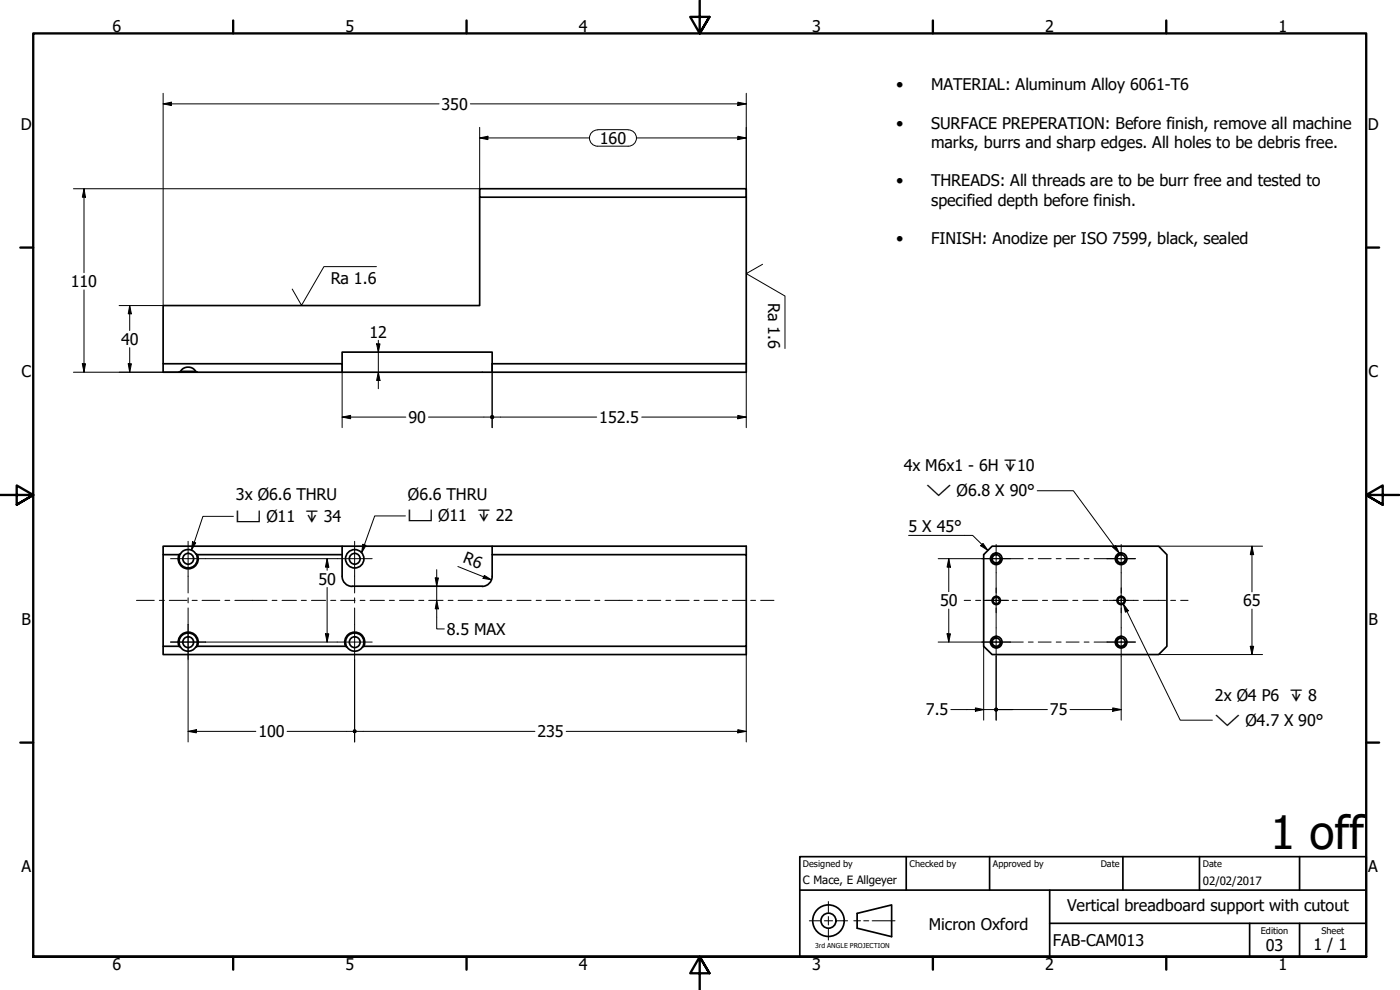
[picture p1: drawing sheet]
<svg xmlns="http://www.w3.org/2000/svg" width="420mm" height="297mm" viewBox="0 0 420 297" stroke-linecap="round" stroke-linejoin="round" font-family="sans-serif">
<!-- layer: Visible (ISO) -->
<g fill="none" stroke="#000" stroke-width=".51">
<path d="M144 56.6h80v2.6h-80zM144 59.2v32.5h-95v17.4M224 59.2v49.9h-76.3v-3.5h-45v3.5M53.7 111.7h-4.7v-2.6h53.7v2.6M53.7 111.7l.5-.3a2.67 2.67 0 0 1 4.5 0l.5 .3M53.7 111.7h49M54.2 111.4h4.5M147.7 109.1v2.6M224 109.1v2.6h-121.3M49 166.4v27.5h4.7M53.7 166.4h-4.7v-2.5h53.7v2.5M53.7 166.4l.5-.2a2.67 2.67 0 0 1 4.5 0l.5 .2"/>
<path d="M53.7 166.4a3 3 0 0 0 2.8 4.3 3 3 0 0 0 2.7-4.3M54.2 166.2a2.76 2.76 0 0 0 2.3 4.2 2.76 2.76 0 0 0 2.3-4.2M59.2 166.4h43.5M102.7 172.9a3 3 0 0 0 3 3M102.7 163.9h121.3v2.5M102.7 166.4v6.5M105.7 175.9h39M147.7 172.9v-6.5h76.3v27.5h-114.8M147.7 163.9v2.5M147.7 172.9a3 3 0 0 1-3 3M295.2 166.4l2.6-2.5h49.9l2.5 2.5v27.5l-2.5 2.5h-49.9l-2.6-2.5zM49 193.9v2.5h175v-2.5"/>
<path d="M53.7 193.9l.5 .3a2.75 2.75 0 0 0 4.5 0l.5-.3M53.7 193.9a3 3 0 0 1 2.8-4.2 3 3 0 0 1 2.7 4.2M54.2 194.2a2.76 2.76 0 0 1 2.3-4.3 2.76 2.76 0 0 1 2.3 4.3M59.2 193.9h44.6l.3 .3a2.81 2.81 0 0 0 4.7 0l.4-.3M103.7 193.9a3 3 0 0 1 2.8-4.2 3 3 0 0 1 2.7 4.2M104.1 194.2a2.76 2.76 0 0 1 2.4-4.3 2.76 2.76 0 0 1 2.3 4.3"/>
<circle cx="56.5" cy="167.7" r="1.62"/>
<circle cx="106.5" cy="167.7" r="2.76"/>
<circle cx="106.5" cy="167.7" r="1.62"/>
<circle cx="299" cy="167.7" r="1.24"/>
<circle cx="299" cy="167.7" r="1.75"/>
<circle cx="336.5" cy="167.7" r="1.24"/>
<circle cx="336.5" cy="167.7" r="1.75"/>
<circle cx="56.5" cy="192.7" r="1.62"/>
<circle cx="106.5" cy="192.7" r="1.62"/>
<circle cx="299" cy="180.2" r=".98"/>
<circle cx="299" cy="180.2" r="1.24"/>
<circle cx="299" cy="192.7" r="1.24"/>
<circle cx="299" cy="192.7" r="1.75"/>
<circle cx="336.5" cy="180.2" r=".98"/>
<circle cx="336.5" cy="192.7" r="1.24"/>
<circle cx="336.5" cy="180.2" r="1.24"/>
<circle cx="336.5" cy="192.7" r="1.75"/>
</g>
<!-- layer: Visible Narrow (ISO) -->
<path d="M299.2 166.2a1.49 1.49 0 0 0-1.7 1.2 1.49 1.49 0 0 0 1.2 1.7 1.49 1.49 0 0 0 1.8-1.2M336.7 166.2a1.49 1.49 0 0 0-1.7 1.2 1.49 1.49 0 0 0 1.2 1.7 1.49 1.49 0 0 0 1.7-1.2M299.2 191.2a1.49 1.49 0 0 0-1.7 1.2 1.49 1.49 0 0 0 1.2 1.7 1.49 1.49 0 0 0 1.8-1.2M336.7 191.2a1.49 1.49 0 0 0-1.7 1.2 1.49 1.49 0 0 0 1.2 1.7 1.49 1.49 0 0 0 1.7-1.2" fill="none" stroke="#000" stroke-width=".38"/>
<!-- layer: Border (ISO) -->
<g fill="none" stroke="#000" stroke-width=".7">
<path d="M70 6.1v3.9M140 6.1v3.9M210 0v10l-2.9-4.9h5.8l-2.9 4.9 2.9-4.9M280 6.1v3.9M350 6.1v3.9M6.1 74.3h3.9M410 74.3h3.9M0 148.5h10l-5-2.8v5.7l5-2.9-5 2.9M420 148.5h-10l5-2.8v5.7l-5-2.9 5 2.9M6.1 222.8h3.9M410 222.8h3.9M10 287.1v-277.1h400v277.1h-400h400"/>
<path d="M70 287.1v3.8M140 287.1v3.8M212.9 292l-2.9-4.9 2.9 4.9h-5.8l2.9-4.9v9.9M280 287.1v3.8M350 287.1v3.8"/>
</g>
<!-- layer: Sketch Geometry (ANSI) -->
<path d="M242.9 276.3h3.2M247.4 276.3h2.5M248.6 270.5v3.3M248.6 275v2.5M248.6 278.8v3.3M251.1 276.3h3.3M256.2 276.3h2.1M259.2 276.3h1.5M261.7 276.3h6.9" fill="none" stroke="#000" stroke-width=".3"/>
<g fill="none" stroke="#000" stroke-width=".51">
<path d="M257.2 274.1l10.4-2.6v9.5l-10.4-2.5z"/>
<circle cx="248.6" cy="276.2" r="4.7"/>
<circle cx="248.6" cy="276.2" r="2.25"/>
</g>
<!-- layer: Title (ISO) -->
<path d="M240 257h170v30.1h-170zM272 257v10.1M297 257v10.1M337 257v10.1M360 257v10.1M390 257v10.1M240 267.1h170M315 277h95M315 267.1v20M375 277v10.1M390 277v10.1" fill="none" stroke="#000" stroke-width=".51"/>
<!-- layer: Dimension (ISO) -->
<g fill="none" stroke="#000" stroke-width=".3">
<path d="M49 31.2l2.4-.5v1zM49 31.2h82.8M49 28v63.7h-13.2M141.2 31.2h82.8M144 38.2v21M177.4 39.9l.9-.7 1.1-.3 9.2 .1a2.44 2.44 0 0 1 2.4 2.4 2.44 2.44 0 0 1-2.4 2.5h-9.2a2.44 2.44 0 0 1-2.2-1.4 2.44 2.44 0 0 1 .2-2.6zM221.4 30.7l2.6 .5-2.6 .5zM224 28v31.2M22 56.6h122M25.2 56.6l.5 2.6h-1zM25.2 56.6v25.2M144 41.4l2.4-.5v1z"/>
<path d="M144 41.4h32.9M191 41.4h33M221.4 40.9l2.6 .5-2.6 .5zM25.2 87v24.7M38.9 91.7l.5 2.5h-.9zM38.9 91.7v7.5M22 111.7h37.2M24.7 109.1h1l-.5 2.6zM38.5 109.1h.9l-.5 2.6zM38.9 104.3v7.4M102.7 109.1v19.2M113 103.2h1l-.5 2.4z"/>
<path d="M113.5 111.7l.5 2.5h-1zM113.5 102.1v14.5M147.7 109.1v19.2M224 109.1v19.2M102.7 125.1l2.5-.5v1.1zM102.7 125.1h19.1M128.6 125.1h18.5M148.3 125.1h30.8M192.6 125.1h31.4M221.4 124.6l2.6 .5-2.6 .6zM61.7 167.6h39.5M98.2 167.6l.5 2.6h-1z"/>
<path d="M98.2 167.6v3.5M98.2 176.3v16.3M130.6 173.4h1l-.5 2.5zM131.1 170.9v17.8h2.2M137.4 170l10.1 4M145.4 172.6l2.1 1.4-2.5-.5zM281.6 167.6h13.1M284.7 167.6l.5 2.6h-1zM284.7 167.6v9.9M347.7 163.9h31.2M375.7 163.9l.5 2.5h-1zM375.7 163.9v13.7"/>
<path d="M56.5 197.9v24.7M61.7 192.6h39.5M97.7 190.2h1l-.5 2.4zM106.4 197.9v24.7M131.1 180.1l.5 2.6h-1zM224 193.9v28.7M281.6 192.6h13.1M284.2 190.2h1l-.5 2.4zM284.7 182.7v9.9M295.2 193.9v22.2M299 196.9v19.2M336.5 196.9v19.2"/>
<path d="M347.7 196.4h31.2M375.2 193.9h1l-.5 2.5zM375.7 182.7v13.7M56.5 219.4l2.4-.5v1zM56.5 219.4h20.3M86.2 219.4h19.7M107.1 219.4h53.4M169.9 219.4h54.1M221.4 218.9l2.6 .5-2.6 .5zM285.4 212.9h13.6M292.7 212.4l2.5 .5-2.5 .5zM299.6 212.9h14.7"/>
<path d="M321.1 212.9h15.4M333.9 212.4l2.6 .5-2.6 .5z"/>
</g>
<g fill="#000">
<path d="M49 31.2l2.4-.5v1z" fill-rule="evenodd"/>
<path d="M221.4 30.7l2.6 .5-2.6 .5z" fill-rule="evenodd"/>
<path d="M25.2 56.6l.5 2.6h-1z" fill-rule="evenodd"/>
<path d="M144 41.4l2.4-.5v1z" fill-rule="evenodd"/>
<path d="M221.4 40.9l2.6 .5-2.6 .5z" fill-rule="evenodd"/>
<path d="M38.9 91.7l.5 2.5h-.9z" fill-rule="evenodd"/>
<path d="M24.7 109.1h1l-.5 2.6z" fill-rule="evenodd"/>
<path d="M38.5 109.1h.9l-.5 2.6z" fill-rule="evenodd"/>
<path d="M113 103.2h1l-.5 2.4z" fill-rule="evenodd"/>
<path d="M113.5 111.7l.5 2.5h-1z" fill-rule="evenodd"/>
<path d="M102.7 125.1l2.5-.5v1.1z" fill-rule="evenodd"/>
<path d="M221.4 124.6l2.6 .5-2.6 .6z" fill-rule="evenodd"/>
<path d="M98.2 167.6l.5 2.6h-1z" fill-rule="evenodd"/>
<path d="M130.6 173.4h1l-.5 2.5z" fill-rule="evenodd"/>
<path d="M145.4 172.6l2.1 1.4-2.5-.5z" fill-rule="evenodd"/>
<path d="M284.7 167.6l.5 2.6h-1z" fill-rule="evenodd"/>
<path d="M375.7 163.9l.5 2.5h-1z" fill-rule="evenodd"/>
<path d="M97.7 190.2h1l-.5 2.4z" fill-rule="evenodd"/>
<path d="M131.1 180.1l.5 2.6h-1z" fill-rule="evenodd"/>
<path d="M284.2 190.2h1l-.5 2.4z" fill-rule="evenodd"/>
<path d="M375.2 193.9h1l-.5 2.5z" fill-rule="evenodd"/>
<path d="M56.5 219.4l2.4-.5v1z" fill-rule="evenodd"/>
<path d="M221.4 218.9l2.6 .5-2.6 .5z" fill-rule="evenodd"/>
<path d="M292.7 212.4l2.5 .5-2.5 .5z" fill-rule="evenodd"/>
<path d="M333.9 212.4l2.6 .5-2.6 .5z" fill-rule="evenodd"/>
<circle cx="147.7" cy="125.1" r=".63"/>
<circle cx="106.4" cy="219.4" r=".61"/>
<circle cx="299" cy="212.9" r=".63"/>
</g>
<!-- layer: Center Mark (ISO) -->
<g fill="none" stroke="#000" stroke-width=".3">
<path d="M51.2 167.6h10.5M101.2 167.6h10.5M294.7 167.6h8.5M299 176.4v7.5M332.2 167.6h8.5M336.5 176.4v7.5M51.2 192.6h10.5M56.5 187.4v10.3M101.2 192.6h10.5M294.7 192.6h8.5M295.2 180.1h7.5M332.2 192.6h8.5"/>
<path d="M332.7 180.1h7.5"/>
</g>
<!-- layer: Centerline (ISO) -->
<g fill="none" stroke="#000" stroke-width=".3">
<path d="M56.5 162.4v15.5M56.5 179.4v1.5M106.4 162.4v15.5M106.4 179.4v1.5M294.7 167.6h12.4M299 163.4v14.5M299 179.4v1.5M308.6 167.6h1.5M311.6 167.6h3.9M317 167.6h1.5M320 167.6h3.8M325.4 167.6h1.4"/>
<path d="M328.4 167.6h12.3M336.5 163.4v14.5M336.5 179.4v1.5M41 180.1h5.3M47.8 180.1h1.5M50.8 180.1h5.3M56.5 182.4v15.5M57.7 180.1h1.5M60.6 180.1h5.4M67.5 180.1h1.5M70.5 180.1h9.6M81.7 180.1h1.4"/>
<path d="M84.6 180.1h4.4M90.4 180.1h1.5M93.5 180.1h4.2M99.3 180.1h1.5M102.2 180.1h4.4M106.4 182.4v15.5M108.1 180.1h1.4M111.1 180.1h4.3M116.8 180.1h1.6M119.9 180.1h4.3M125.7 180.1h1.5M128.7 180.1h4.3"/>
<path d="M134.5 180.1h1.5M137.5 180.1h4.3M143.3 180.1h1.5M146.3 180.1h4.3M152.1 180.1h1.5M155.1 180.1h4.3M160.9 180.1h1.5M163.9 180.1h4.3M169.7 180.1h1.5M172.7 180.1h4.3M178.5 180.1h1.5M181.5 180.1h8.3"/>
<path d="M191.3 180.1h1.5M194.3 180.1h4M199.8 180.1h1.5M202.8 180.1h4M208.3 180.1h1.5M211.3 180.1h4M216.8 180.1h1.5M219.8 180.1h4M225.3 180.1h1.5M228.3 180.1h4M289.4 180.1h1.9M292.8 180.1h1.5"/>
<path d="M294.7 192.6h12.4M295.8 180.1h6.5M299 182.4v14.5M303.8 180.1h1.5M306.8 180.1h4.6M308.6 192.6h1.5M311.6 192.6h3.9M312.9 180.1h1.5M315.9 180.1h4.6M317 192.6h1.5M320 192.6h3.8M321.9 180.1h1.6"/>
<path d="M325 180.1h4.6M325.4 192.6h1.4M328.4 192.6h12.3M331.1 180.1h1.4M334.1 180.1h4.5M336.5 182.4v14.5M340.2 180.1h1.4M343.2 180.1h6.6M351.3 180.1h1.5M354.3 180.1h2.3"/>
</g>
<!-- layer: Symbol (ISO) -->
<path d="M113 80h-15.8l-6.7 11.6-2.8-4.9M228.9 79.3l-4.9 2.8 11.6 6.7v15.8M70 154.9h-9.1l-3.4 10.2M121.7 154.8h-9.2l-4 11M311.3 147.2h10.8l13.8 18.8M57.8 162.5l.9 .4-1.2 2.2zM108.9 163.3l1 .3-1.4 2.2zM272.7 160.6h19.2l4.6 4.5M294.3 163.8l.7-.7 1.5 2zM334 164.3l.8-.6 1.1 2.3zM337.1 181.2l1.5 2-.8 .5zM337.1 181.2l17.1 34.9h9.7" fill="none" stroke="#000" stroke-width=".3"/>
<g fill="#000">
<path d="M57.8 162.5l.9 .4-1.2 2.2z" fill-rule="evenodd"/>
<path d="M108.9 163.3l1 .3-1.4 2.2z" fill-rule="evenodd"/>
<path d="M294.3 163.8l.7-.7 1.5 2z" fill-rule="evenodd"/>
<path d="M334 164.3l.8-.6 1.1 2.3z" fill-rule="evenodd"/>
<path d="M337.1 181.2l1.5 2-.8 .5z" fill-rule="evenodd"/>
</g>
<text font-size="13.8" x="381.2" y="254.7">1 off</text>
<g font-size="4.8">
<text x="33.7" y="9.6">6</text>
<text x="103.7" y="9.6">5</text>
<text x="173.7" y="9.6">4</text>
<text x="243.7" y="9.6">3</text>
<text x="313.7" y="9.6">2</text>
<text x="383.7" y="9.6">1</text>
<text x="268.9" y="27.1">•</text>
<text x="279.5" y="27.1">MATERIAL: Aluminum Alloy 6061-T6</text>
<text x="132.5" y="32.9">350</text>
<text x="6.2" y="38.9">D</text>
<text x="268.9" y="38.7">•</text>
<text x="279.5" y="38.7">SURFACE PREPERATION: Before finish, remove all machine</text>
<text x="410.5" y="38.9">D</text>
<text x="180" y="43.2">160</text>
<text x="279.5" y="44.4">marks, burrs and sharp edges. All holes to be debris free.</text>
<text x="268.9" y="55.9">•</text>
<text x="279.5" y="55.9">THREADS: All threads are to be burr free and tested to</text>
<text x="279.5" y="61.7">specified depth before finish.</text>
<text x="268.9" y="73.2">•</text>
<text x="279.5" y="73.2">FINISH: Anodize per ISO 7599, black, sealed</text>
<text x="21.3" y="86.2">110</text>
<text x="99.3" y="85.1">Ra 1.6</text>
<text x="230.5" y="90.9" transform="rotate(90 230.5 90.9)">Ra 1.6</text>
<text x="110.9" y="101.3">12</text>
<text x="36.3" y="103.5">40</text>
<text x="6.4" y="113.1">C</text>
<text x="410.7" y="113.1">C</text>
<text x="122.6" y="126.9">90</text>
<text x="179.8" y="126.9">152.5</text>
<text x="271.2" y="141.4">4x M6x1 - 6H ↧10</text>
<text x="70.8" y="150.2">3x Ø6.6 THRU</text>
<text x="122.4" y="150.1">Ø6.6 THRU</text>
<text x="272.7" y="159.8">5 X 45°</text>
<text x="138.7" y="168.8" transform="rotate(22 138.7 168.8)">R6</text>
<text x="95.6" y="175.4">50</text>
<text x="282.1" y="181.9">50</text>
<text x="373.1" y="181.9">65</text>
<text x="6.4" y="187.4">B</text>
<text x="134.1" y="190.4">8.5 MAX</text>
<text x="410.7" y="187.4">B</text>
<text x="277.9" y="214.6">7.5</text>
<text x="315.1" y="214.6">75</text>
<text x="364.6" y="210.2">2x Ø4 P6 ↧ 8</text>
<text x="77.5" y="221.2">100</text>
<text x="161.3" y="221.2">235</text>
<text x="6.4" y="261.7">A</text>
<text x="410.7" y="261.7">A</text>
<text x="320.2" y="273.4">Vertical breadboard support with cutout</text>
<text x="278.8" y="279">Micron Oxford</text>
<text x="316" y="283.8">FAB-CAM013</text>
<text x="379.9" y="285.3">03</text>
<text x="394.2" y="285">1 / 1</text>
<text x="33.7" y="290.9">6</text>
<text x="103.7" y="290.9">5</text>
<text x="173.7" y="290.9">4</text>
<text x="243.7" y="290.9">3</text>
<text x="313.7" y="290.9">2</text>
<text x="383.7" y="290.9">1</text>
</g>
<g font-size="4.6">
<text x="278" y="149">⌵ Ø6.8 X 90°</text>
<text x="70.8" y="156.5">⌴ Ø11 ↧ 34</text>
<text x="122.4" y="156.4">⌴ Ø11 ↧ 22</text>
<text x="364.6" y="217.7">⌵ Ø4.7 X 90°</text>
</g>
<g font-size="3.4">
<text x="241" y="265.4">C Mace, E Allgeyer</text>
<text x="361" y="265.5">02/02/2017</text>
</g>
<g font-size="2.7">
<text x="241" y="260.1">Designed by</text>
<text x="273" y="260.1">Checked by</text>
<text x="298" y="260.1">Approved by</text>
<text x="330.3" y="260">Date</text>
<text x="361" y="260">Date</text>
<text x="378.4" y="280.1">Edition</text>
<text x="396.6" y="280.1">Sheet</text>
</g>
<text font-size="2" x="244.6" y="284.5">3rd ANGLE PROJECTION</text>
</svg>
